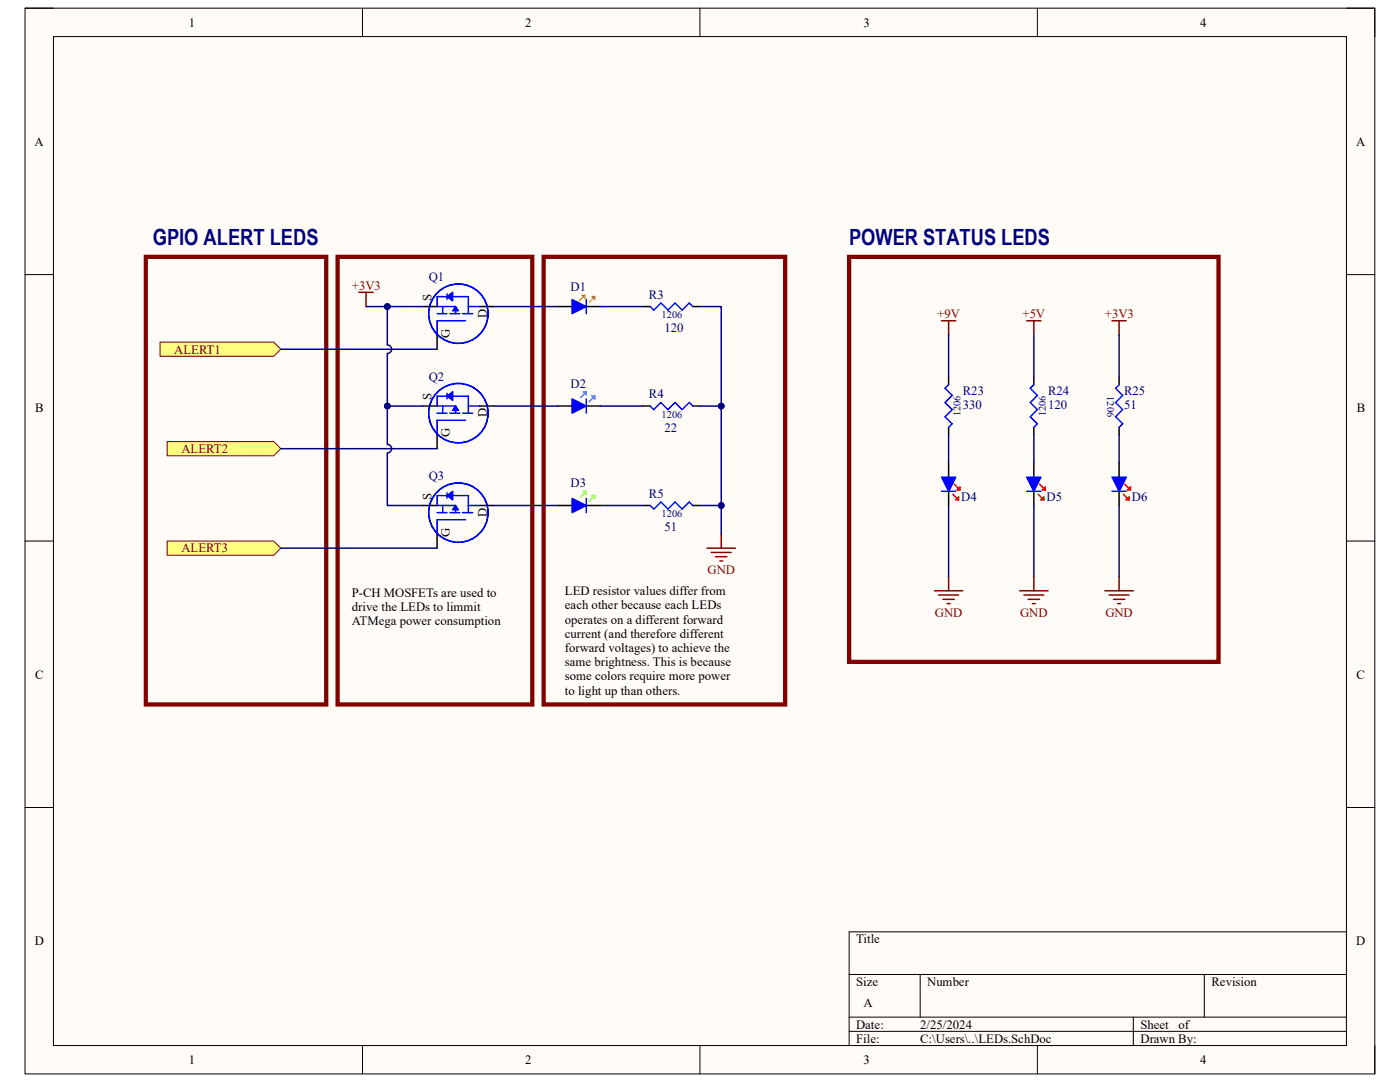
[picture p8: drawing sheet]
<svg xmlns="http://www.w3.org/2000/svg" width="279mm" height="216mm" viewBox="0 0 279 216" stroke-linecap="round" stroke-linejoin="round" font-family="sans-serif">
<path d="M5 1.6h269.4v212.7h-269.4z" fill-rule="evenodd" fill="#fffcf8"/>
<path d="M5 1.6h269.4v212.7h-269.4z" fill="none" stroke="#000" stroke-width=".2"/>
<path d="M10.7 7.3h258v201.3h-258z" fill-rule="evenodd" fill="#fffcf8"/>
<g fill="none" stroke="#000" stroke-width=".2">
<path d="M5 1.6h5.7M10.7 7.3h258v201.3h-258zM72.3 1.6v5.7M139.7 1.6v5.7M207 1.6v5.7M268.7 1.6h5.7v5.7M5 54.8h5.7M268.7 54.8h5.7M5 108h5.7M268.7 108h5.7M5 161.1h5.7M268.7 161.1h5.7"/>
<path d="M169.5 194.4h99.2M183.6 194.4v8.6M240.3 194.4v8.6M268.7 185.9h-99.2v22.7M72.3 208.6v5.7M139.7 208.6v5.7M169.5 203h99.2M169.5 205.8h99.2M207 208.6v5.7M226.2 203v5.6M274.4 208.6v5.7"/>
</g>
<path d="M31.9 68.3h22.7l1.4 1.4-1.4 1.4h-22.7z" fill-rule="evenodd" fill="#ffff80"/>
<path d="M31.9 68.3h22.7l1.4 1.4-1.4 1.4h-22.7z" fill="none" stroke="#800000" stroke-width=".2"/>
<path d="M33.4 88.1h21.2l1.4 1.4-1.4 1.4h-21.2z" fill-rule="evenodd" fill="#ffff80"/>
<path d="M33.4 88.1h21.2l1.4 1.4-1.4 1.4h-21.2z" fill="none" stroke="#800000" stroke-width=".2"/>
<path d="M33.4 108h21.2l1.4 1.4-1.4 1.4h-21.2z" fill-rule="evenodd" fill="#ffff80"/>
<path d="M33.4 108h21.2l1.4 1.4-1.4 1.4h-21.2z" fill="none" stroke="#800000" stroke-width=".2"/>
<path d="M89.2 58.6v1.2M87.2 64h5.7M87.2 62.6h2M88.4 62.6v-1.4h-1.2v-2h6.3v3.4M89.8 62.6h2M92.3 62.6h2" fill="none" stroke="#00f" stroke-width=".3"/>
<path d="M89.2 59.2l1.1-.9v1.7z" fill="#00f"/>
<g fill="none" stroke="#00f" stroke-width=".3">
<path d="M89.2 59.2l1.1-.9v1.7z"/>
<circle cx="91.5" cy="62.6" r="5.9"/>
</g>
<path d="M84.4 61.2h2.8M87.2 66.8v2.9M95.7 61.2h2.9" fill="none" stroke="#000" stroke-width=".3"/>
<path d="M90.9 61.2l.6 .8h-1.2z" fill="#00f"/>
<path d="M87.2 64v2.8M88.4 61.2h2.5v1.4M90.9 61.2l.6 .8h-1.2zM93.5 61.2h2.2M89.2 98.3v1.2M87.2 103.7h5.7M87.2 102.3h2M88.4 102.3v-1.4h-1.2v-2h6.3v3.4M89.8 102.3h2M92.3 102.3h2" fill="none" stroke="#00f" stroke-width=".3"/>
<path d="M89.2 98.9l1.1-.9v1.7z" fill="#00f"/>
<g fill="none" stroke="#00f" stroke-width=".3">
<path d="M89.2 98.9l1.1-.9v1.7z"/>
<circle cx="91.5" cy="102.3" r="5.9"/>
</g>
<path d="M84.4 100.9h2.8M87.2 106.5v2.9M95.7 100.9h2.9" fill="none" stroke="#000" stroke-width=".3"/>
<path d="M90.9 100.9l.6 .8h-1.2z" fill="#00f"/>
<path d="M89.2 78.5v1.1M87.2 83.9h5.7M87.2 82.4h2M88.4 82.4v-1.4h-1.2v-2h6.3v3.4M89.8 82.4h2M92.3 82.4h2M87.2 103.7v2.8M88.4 100.9h2.5v1.4M90.9 100.9l.6 .8h-1.2zM93.5 100.9h2.2" fill="none" stroke="#00f" stroke-width=".3"/>
<path d="M89.2 79l1.1-.8v1.7z" fill="#00f"/>
<g fill="none" stroke="#00f" stroke-width=".3">
<path d="M89.2 79l1.1-.8v1.7z"/>
<circle cx="91.5" cy="82.4" r="5.9"/>
</g>
<path d="M84.4 81h2.8M87.2 86.7v2.8M95.7 81h2.9" fill="none" stroke="#000" stroke-width=".3"/>
<path d="M90.9 81l.6 .9h-1.2z" fill="#00f"/>
<path d="M87.2 83.9v2.8M88.4 81h2.5v1.4M90.9 81l.6 .9h-1.2zM93.5 81h2.2" fill="none" stroke="#00f" stroke-width=".3"/>
<path d="M111.3 100.9h2.9" fill="none" stroke="#000" stroke-width=".3"/>
<path d="M114.2 99.5l2.8 1.4-2.8 1.4z" fill="#00f"/>
<path d="M114.2 99.5l2.8 1.4-2.8 1.4zM117 99.5v2.8" fill="none" stroke="#00f" stroke-width=".3"/>
<path d="M111.3 61.2h2.9M117 100.9h2.8" fill="none" stroke="#000" stroke-width=".3"/>
<path d="M116.7 98.3l-.8 .9M117 98v.6l-.3-.3M117 98h-.6l.3 .3M117 98l-.3 .3M118.4 99.2l-.8 .8M118.7 98.9v.6l-.3-.3M118.7 98.9h-.6l.3 .3M118.7 98.9l-.3 .3" fill="none" stroke="#0f0" stroke-width=".3"/>
<path d="M114.2 59.8l2.8 1.4-2.8 1.4z" fill="#00f"/>
<path d="M114.2 59.8l2.8 1.4-2.8 1.4zM117 59.8v2.8" fill="none" stroke="#00f" stroke-width=".3"/>
<path d="M117 61.2h2.8M111.3 81h2.9" fill="none" stroke="#000" stroke-width=".3"/>
<path d="M116.2 58.9h.5v.6zM116.7 58.9l-1.1 1.1M118.4 59.5l-.8 .8M118.7 59.2v.6l-.3-.3M118.7 59.2h-.6l.3 .3M118.7 59.2l-.3 .3" fill="none" stroke="#f90" stroke-width=".3"/>
<path d="M114.2 79.6l2.8 1.4-2.8 1.4z" fill="#00f"/>
<path d="M114.2 79.6l2.8 1.4-2.8 1.4zM117 79.6v2.8" fill="none" stroke="#00f" stroke-width=".3"/>
<path d="M128.3 61.2h1.5M138.3 61.2h1.4M117 81h2.8M128.3 81h1.5M138.3 81h1.4M189.3 92.4v2.8M128.3 100.9h1.5M138.3 100.9h1.4" fill="none" stroke="#000" stroke-width=".3"/>
<path d="M116.7 78.5l-.8 .8M117 78.2v.6l-.3-.3M117 78.2h-.6l.3 .3M117 78.2l-.3 .3M118.4 79.3l-.8 .9M118.7 79v.6l-.3-.3M118.7 79h-.6l.3 .3M118.7 79l-.3 .3" fill="none" stroke="#4a86e8" stroke-width=".3"/>
<path d="M129.8 61.2l.7 .7 1.4-1.4 1.4 1.4 1.4-1.4 1.4 1.4 1.5-1.4 .7 .7M129.8 81l.7 .7 1.4-1.4 1.4 1.4 1.4-1.4 1.4 1.4 1.5-1.4 .7 .7M129.8 100.9l.7 .7 1.4-1.4 1.4 1.4 1.4-1.4 1.4 1.4 1.5-1.4 .7 .7" fill="none" stroke="#0719ff" stroke-width=".3"/>
<path d="M29.1 51.2h36v89.4h-36zM67.4 51.2h38.8v89.4h-38.8zM108.5 51.2h48.2v89.4h-48.2z" fill="none" stroke="#800000" stroke-width=".85"/>
<path d="M71.6 58.3h2.9M73 58.3v2.9" fill="none" stroke="#800000" stroke-width=".3"/>
<path d="M187.9 95.2h2.8l-1.4 2.8z" fill="#00f"/>
<path d="M187.9 95.2h2.8l-1.4 2.8zM187.9 98h2.8" fill="none" stroke="#00f" stroke-width=".3"/>
<path d="M189.3 98v2.9M206.3 92.4v2.8" fill="none" stroke="#000" stroke-width=".3"/>
<path d="M190.2 98.6l1.1 1.1M190.4 96.6l1.2 1.2M191 97.8l.6-.6v.6zM191 99.5l.3-.3v.5h-.6z" fill="none" stroke="#f00" stroke-width=".3"/>
<path d="M204.9 95.2h2.8l-1.4 2.8z" fill="#00f"/>
<path d="M204.9 95.2h2.8l-1.4 2.8zM204.9 98h2.8" fill="none" stroke="#00f" stroke-width=".3"/>
<path d="M206.3 98v2.9M223.3 92.4v2.8" fill="none" stroke="#000" stroke-width=".3"/>
<path d="M207.2 98.6l1.1 1.1M207.5 96.6l.8 .9M207.7 99.7l.6-.5v.5zM208.3 97.5l-.3 .3h.6M208.3 97.5l.3-.3v.6M208.3 97.5l.3 .3" fill="none" stroke="#f00" stroke-width=".3"/>
<path d="M221.9 95.2h2.9l-1.5 2.8z" fill="#00f"/>
<path d="M221.9 95.2h2.9l-1.5 2.8zM221.9 98h2.9" fill="none" stroke="#00f" stroke-width=".3"/>
<path d="M189.3 75.4v1.4M206.3 75.4v1.4M223.3 75.4v1.4M189.3 85.3v1.4M206.3 85.3v1.4M223.3 85.3v1.4M223.3 98v2.9" fill="none" stroke="#000" stroke-width=".3"/>
<path d="M224.2 98.6l1.1 1.1M224.5 96.6l1.1 1.2M225 99.5l.3-.3v.5h-.5zM225.6 97.2v.6h-.6z" fill="none" stroke="#f00" stroke-width=".3"/>
<path d="M189.3 76.8l-.7 .7 1.4 1.4-1.4 1.4 1.4 1.4-1.4 1.5 1.4 1.4-.7 .7M206.3 76.8l-.7 .7 1.4 1.4-1.4 1.4 1.4 1.4-1.4 1.5 1.4 1.4-.7 .7M223.3 76.8l-.7 .7 1.4 1.4-1.4 1.4 1.4 1.4-1.4 1.5 1.4 1.4-.7 .7" fill="none" stroke="#0719ff" stroke-width=".3"/>
<g fill="none" stroke="#800000" stroke-width=".3">
<path d="M187.9 64h2.8M189.3 64v2.8M204.9 64h2.8M206.3 64v2.8M221.9 64h2.9M223.3 64v2.8M186.5 117.9h5.7M187.3 118.7h4M188.2 119.6h2.2M189.3 115.1v2.8M203.5 117.9h5.7M204.3 118.7h4"/>
<path d="M205.2 119.6h2.3M206.3 115.1v2.8M220.5 117.9h5.7M221.4 118.7h3.9M222.2 119.6h2.3M223.3 115.1v2.8M189 120.4h.6M206 120.4h.6M223.1 120.4h.5"/>
</g>
<path d="M169.5 51.3h73.7v80.8h-73.7z" fill="none" stroke="#800000" stroke-width=".85"/>
<path d="M56 69.7h31.2M56 89.5h31.2M77.3 81v7.7a.85 .85 0 0 1 .9 .8 .85 .85 0 0 1-.9 .9v10.5h7.1M56 109.4h31.2" fill="none" stroke="#000080" stroke-width=".3"/>
<circle cx="77.3" cy="81" r=".57" fill="#000080"/>
<circle cx="77.3" cy="81" r=".57" fill="none" stroke="#000080" stroke-width=".2"/>
<path d="M84.4 61.2h-7.1v7.6a.85 .85 0 0 1 .9 .9 .85 .85 0 0 1-.9 .8v10.5h7.1M98.6 61.2h12.7M119.8 61.2h8.5M98.6 81h12.7M119.8 81h8.5M98.6 100.9h12.7M119.8 100.9h8.5" fill="none" stroke="#000080" stroke-width=".3"/>
<circle cx="77.3" cy="61.2" r=".57" fill="#000080"/>
<circle cx="77.3" cy="61.2" r=".57" fill="none" stroke="#000080" stroke-width=".2"/>
<circle cx="77.3" cy="81" r=".57" fill="#000080"/>
<circle cx="77.3" cy="81" r=".57" fill="none" stroke="#000080" stroke-width=".2"/>
<path d="M73 61.2h4.3" fill="none" stroke="#000080" stroke-width=".3"/>
<circle cx="77.3" cy="61.2" r=".57" fill="#000080"/>
<circle cx="77.3" cy="61.2" r=".57" fill="none" stroke="#000080" stroke-width=".2"/>
<path d="M189.3 66.8v8.6M206.3 66.8v8.6M223.3 66.8v8.6M139.7 81h4.2M189.3 86.7v5.7M206.3 86.7v5.7M223.3 86.7v5.7M189.3 100.9v14.2M206.3 100.9v14.2M223.3 100.9v14.2" fill="none" stroke="#000080" stroke-width=".3"/>
<path d="M141.1 109.4h5.7M142 110.2h3.9M142.8 111.1h2.3M143.7 111.9h.5M143.9 106.5v2.9" fill="none" stroke="#800000" stroke-width=".3"/>
<circle cx="143.9" cy="81" r=".57" fill="#000080"/>
<circle cx="143.9" cy="81" r=".57" fill="none" stroke="#000080" stroke-width=".2"/>
<path d="M139.7 100.9h4.2" fill="none" stroke="#000080" stroke-width=".3"/>
<circle cx="143.9" cy="100.9" r=".57" fill="#000080"/>
<circle cx="143.9" cy="100.9" r=".57" fill="none" stroke="#000080" stroke-width=".2"/>
<path d="M139.7 61.2h4.2v45.3" fill="none" stroke="#000080" stroke-width=".3"/>
<circle cx="143.9" cy="100.9" r=".57" fill="#000080"/>
<circle cx="143.9" cy="100.9" r=".57" fill="none" stroke="#000080" stroke-width=".2"/>
<circle cx="143.9" cy="81" r=".57" fill="#000080"/>
<circle cx="143.9" cy="81" r=".57" fill="none" stroke="#000080" stroke-width=".2"/>
<g font-size="4.5" fill="#000080">
<text x="30.5" y="48.9">GPIO ALERT LEDS</text>
<text x="169.5" y="48.9">POWER STATUS LEDS</text>
</g>
<g font-size="2.5">
<text x="37.7" y="5.3">1</text>
<text x="104.8" y="5.3">2</text>
<text x="172.3" y="5.3">3</text>
<text x="239.5" y="5.3">4</text>
<text x="6.9" y="29.1">A</text>
<text x="270.6" y="29.1">A</text>
<text x="86.1" y="60" transform="rotate(-90 86.1 60)">S</text>
<text x="97.2" y="63.5" transform="rotate(-90 97.2 63.5)">D</text>
<text x="89.8" y="67.4" transform="rotate(-90 89.8 67.4)">G</text>
<text x="7" y="82.3">B</text>
<text x="86.1" y="79.9" transform="rotate(-90 86.1 79.9)">S</text>
<text x="97.2" y="83.3" transform="rotate(-90 97.2 83.3)">D</text>
<text x="270.8" y="82.3">B</text>
<text x="89.8" y="87.2" transform="rotate(-90 89.8 87.2)">G</text>
<text x="86.1" y="99.7" transform="rotate(-90 86.1 99.7)">S</text>
<text x="89.8" y="107.1" transform="rotate(-90 89.8 107.1)">G</text>
<text x="97.2" y="103.1" transform="rotate(-90 97.2 103.1)">D</text>
<text x="70.2" y="119">P-CH MOSFETs are used to</text>
<text x="112.7" y="118.7">LED resistor values differ from</text>
<text x="70.2" y="121.9">drive the LEDs to limmit</text>
<text x="70.2" y="124.7">ATMega power consumption</text>
<text x="112.7" y="121.6">each other because each LEDs</text>
<text x="112.7" y="124.4">operates on a different forward</text>
<text x="112.7" y="127.3">current (and therefore different</text>
<text x="112.7" y="130.1">forward voltages) to achieve the</text>
<text x="7" y="135.4">C</text>
<text x="112.7" y="132.9">same brightness. This is because</text>
<text x="112.7" y="135.8">some colors require more power</text>
<text x="270.7" y="135.4">C</text>
<text x="112.7" y="138.6">to light up than others.</text>
<text x="6.9" y="188.6">D</text>
<text x="170.9" y="188.2">Title</text>
<text x="270.7" y="188.6">D</text>
<text x="170.9" y="196.7">Size</text>
<text x="185" y="196.7">Number</text>
<text x="241.8" y="196.7">Revision</text>
<text x="172.3" y="201">A</text>
<text x="170.9" y="205.2">Date:</text>
<text x="170.9" y="208.1">File:</text>
<text x="183.6" y="205.2">2/25/2024</text>
<text x="183.7" y="208.1">C:\Users\..\LEDs.SchDoc</text>
<text x="227.6" y="205.2">Sheet</text>
<text x="227.6" y="208.1">Drawn By:</text>
<text x="235.2" y="205.2">of</text>
<text x="37.7" y="212.3">1</text>
<text x="104.8" y="212.3">2</text>
<text x="172.3" y="212.3">3</text>
<text x="239.5" y="212.3">4</text>
</g>
<g font-size="2.5" fill="#800000">
<text x="70.2" y="57.8">+3V3</text>
<text x="187" y="63.5">+9V</text>
<text x="204" y="63.5">+5V</text>
<text x="220.5" y="63.5">+3V3</text>
<text x="34.8" y="70.6">ALERT1</text>
<text x="36.2" y="90.4">ALERT2</text>
<text x="36.2" y="110.2">ALERT3</text>
<text x="141.2" y="114.5">GND</text>
<text x="186.6" y="123">GND</text>
<text x="203.6" y="123">GND</text>
<text x="220.6" y="123">GND</text>
</g>
<g font-size="2.5" fill="#000080">
<text x="85.6" y="56.1">Q1</text>
<text x="113.9" y="58.1">D1</text>
<text x="129.5" y="59.6">R3</text>
<text x="132.6" y="66.3">120</text>
<text x="85.6" y="76">Q2</text>
<text x="113.9" y="77.3">D2</text>
<text x="129.5" y="79.5">R4</text>
<text x="192.2" y="78.8">R23</text>
<text x="192.2" y="81.6">330</text>
<text x="209.2" y="78.8">R24</text>
<text x="209.2" y="81.6">120</text>
<text x="224.3" y="78.8">R25</text>
<text x="224.3" y="81.6">51</text>
<text x="132.6" y="86.1">22</text>
<text x="85.6" y="95.8">Q3</text>
<text x="113.9" y="97.2">D3</text>
<text x="129.5" y="99.3">R5</text>
<text x="191.9" y="100">D4</text>
<text x="208.9" y="100">D5</text>
<text x="225.9" y="100">D6</text>
<text x="132.6" y="106">51</text>
</g>
<g font-size="2.1" fill="#000080">
<text x="132" y="63.5">1206</text>
<text x="132" y="83.4">1206</text>
<text x="191.7" y="83" transform="rotate(-90 191.7 83)">1206</text>
<text x="208.7" y="83" transform="rotate(-90 208.7 83)">1206</text>
<text x="220.9" y="79" transform="rotate(90 220.9 79)">1206</text>
<text x="132" y="103.3">1206</text>
</g>
</svg>
